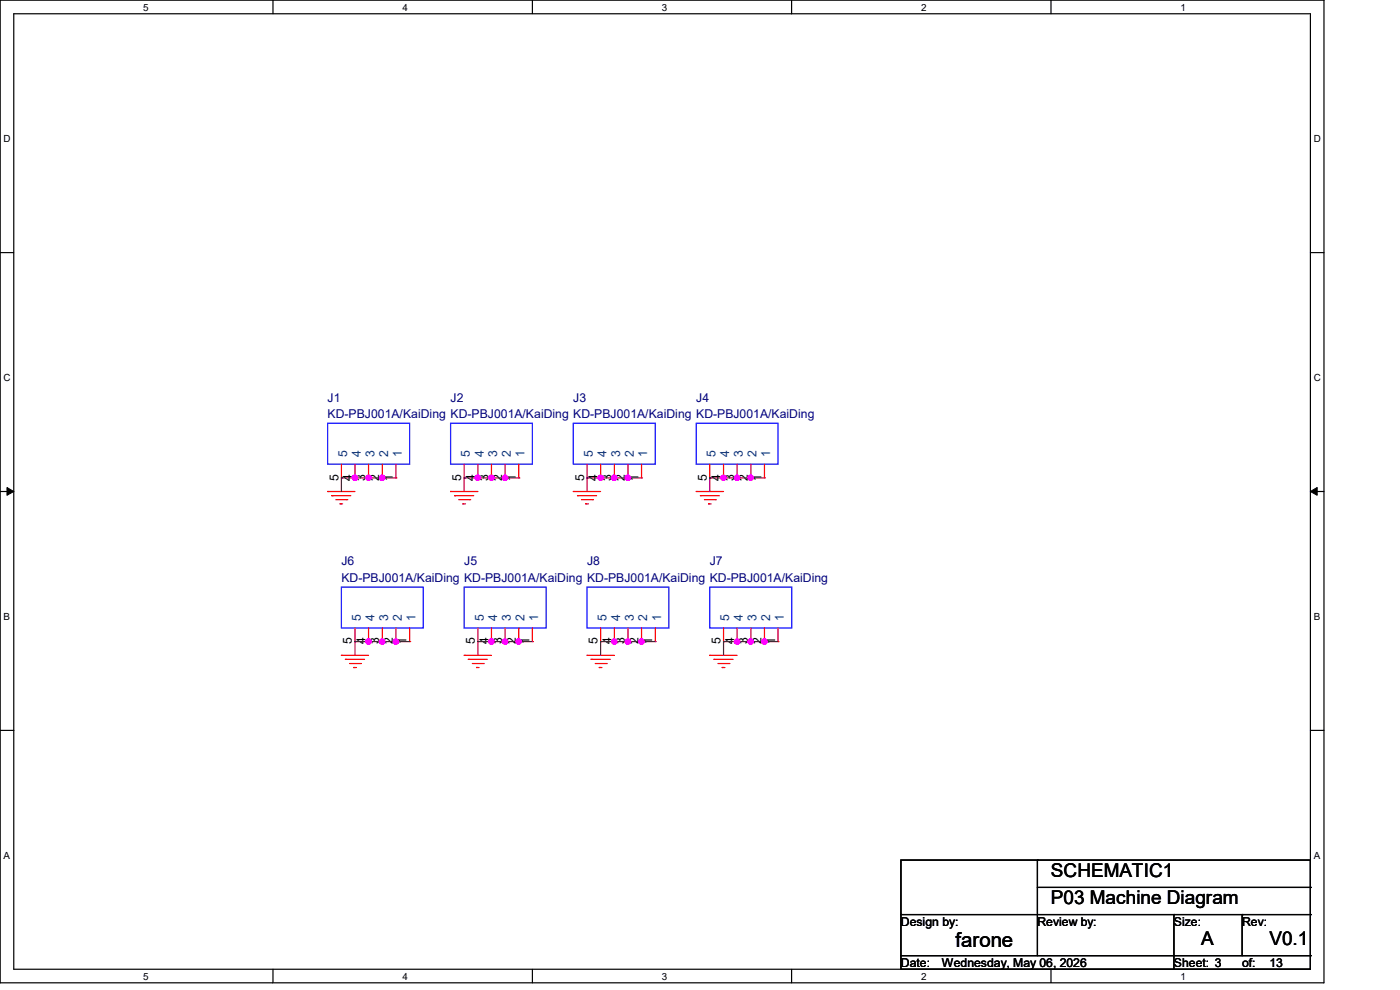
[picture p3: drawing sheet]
<svg xmlns="http://www.w3.org/2000/svg" width="297mm" height="210mm" viewBox="0 0 297 210" stroke-linecap="round" stroke-linejoin="round" font-family="sans-serif">
<path d="M0 0h280.9v208.5h-280.9zM2.9 2.9h275.1v202.7h-275.1z" fill="none" stroke="#000" stroke-width=".25"/>
<g fill="#fff">
<path d="M30.4 .3h1.1v2.4h-1.1z"/>
<path d="M30.4 205.9h1.1v2.3h-1.1z"/>
</g>
<path d="M57.9 0v2.9M57.9 205.6v2.9" fill="none" stroke="#000" stroke-width=".25"/>
<g fill="#fff">
<path d="M85.4 .3h1.1v2.4h-1.1z"/>
<path d="M85.4 205.9h1.1v2.3h-1.1z"/>
</g>
<path d="M112.9 0v2.9M112.9 205.6v2.9" fill="none" stroke="#000" stroke-width=".25"/>
<g fill="#fff">
<path d="M140.4 .3h1.2v2.4h-1.2z"/>
<path d="M140.4 205.9h1.2v2.3h-1.2z"/>
</g>
<path d="M167.9 0v2.9M167.9 205.6v2.9" fill="none" stroke="#000" stroke-width=".25"/>
<g fill="#fff">
<path d="M195.4 .3h1.2v2.4h-1.2z"/>
<path d="M195.4 205.9h1.2v2.3h-1.2z"/>
</g>
<path d="M223 0v2.9M223 205.6v2.9" fill="none" stroke="#000" stroke-width=".25"/>
<g fill="#fff">
<path d="M250.4 .3h1.2v2.4h-1.2z"/>
<path d="M250.4 205.9h1.2v2.3h-1.2z"/>
<path d="M.8 28.2h1.4v2.4h-1.4z"/>
<path d="M278.7 28.2h1.5v2.4h-1.5z"/>
<path d="M.8 78.9h1.4v2.3h-1.4z"/>
<path d="M278.7 78.9h1.5v2.3h-1.5z"/>
</g>
<path d="M0 53.6h2.9M278 53.6h2.9" fill="none" stroke="#000" stroke-width=".25"/>
<g fill="#fff">
<path d="M.8 129.6h1.3v2.3h-1.3z"/>
<path d="M278.7 129.6h1.4v2.3h-1.4z"/>
</g>
<path d="M0 104.3h2.9M278 104.3h2.9" fill="none" stroke="#000" stroke-width=".25"/>
<path d="M1.5 103.4l1.4 .9-1.4 .8zM278 104.3l1.4-.9v1.7z" fill="#000" stroke="#000" stroke-width=".21"/>
<g fill="#fff">
<path d="M.8 180.3h1.3v2.3h-1.3z"/>
<path d="M278.7 180.3h1.4v2.3h-1.4z"/>
</g>
<g fill="none" stroke="#000" stroke-width=".25">
<path d="M0 154.9h2.9M278 154.9h2.9M191.1 182.5h86.9v23.1h-86.9zM191.1 194h86.9M220.1 182.5h.1M220.1 188.3h57.9M220.1 182.5v20.2M249 194h.1M249 194v11.6M263.5 194h.1M263.5 194v8.7M278 194h.1"/>
<path d="M278 188.3h.1M191.1 202.7h86.9M278 202.7h.1"/>
</g>
<g fill="none" stroke="#f00" stroke-width=".25">
<path d="M72.4 98.5v2.9M75.3 98.5v2.9M78.2 98.5v2.9M81.1 98.5v2.9M84 98.5v2.9M98.5 98.5v2.9M101.4 98.5v2.9M104.3 98.5v2.9M107.1 98.5v2.9M110.1 98.5v2.9M124.5 98.5v2.9M127.4 98.5v2.9"/>
<path d="M130.3 98.5v2.9M133.2 98.5v2.9M136.1 98.5v2.9M150.6 98.5v2.9M153.5 98.5v2.9M156.4 98.5v2.9M159.3 98.5v2.9M162.2 98.5v2.9M69.5 104.3h.1M69.5 104.3h5.8M70.4 105.2h.1M70.4 105.2h4"/>
<path d="M71.2 106h2.4M72.1 106.9h.1M72.1 106.9h.6M72.4 101.4h.1M73.6 106h.1M75.3 101.4h.1M78.2 101.4h.1M81.1 101.4h.1M84 101.4h.1M95.6 104.3h.1M95.6 104.3h5.8M96.4 105.2h.1"/>
<path d="M96.4 105.2h4.1M97.3 106h2.4M98.2 106.9h.1M98.2 106.9h.6M98.5 101.4h.1M99.7 106h.1M101.4 101.4h.1M104.3 101.4h.1M107.1 101.4h.1M110.1 101.4h.1M121.6 104.3h.1M121.6 104.3h5.8"/>
<path d="M122.5 105.2h.1M122.5 105.2h4.1M123.4 106h2.3M124.2 106.9h.1M124.2 106.9h.6M124.5 101.4h.1M125.7 106h.1M127.4 101.4h.1M130.3 101.4h.1M133.2 101.4h.1M136.1 101.4h.1M147.7 104.3h.1"/>
<path d="M147.7 104.3h5.8M148.6 105.2h.1M148.6 105.2h4M149.4 106h2.4M150.3 106.9h.1M150.3 106.9h.6M150.6 101.4h.1M151.8 106h.1M153.5 101.4h.1M156.4 101.4h.1M159.3 101.4h.1M162.2 101.4h.1"/>
<path d="M72.4 139h.1M72.4 139h5.8M73.3 139.9h.1M73.3 139.9h4M75.3 136.1h.1M75.3 133.2v2.9M78.2 136.1h.1M78.2 133.2v2.9M81.1 136.1h.1M81.1 133.2v2.9M84 136.1h.1M84 133.2v2.9"/>
<path d="M86.9 136.1h.1M86.9 133.2v2.9M98.5 139h.1M98.5 139h5.8M99.4 139.9h.1M99.4 139.9h4M101.4 136.1h.1M101.4 133.2v2.9M104.3 136.1h.1M104.3 133.2v2.9M107.1 136.1h.1M107.1 133.2v2.9"/>
<path d="M110.1 136.1h.1M110.1 133.2v2.9M112.9 136.1h.1M112.9 133.2v2.9M124.5 139h.1M124.5 139h5.8M125.4 139.9h.1M125.4 139.9h4.1M127.4 136.1h.1M127.4 133.2v2.9M130.3 136.1h.1M130.3 133.2v2.9"/>
<path d="M133.2 136.1h.1M133.2 133.2v2.9M136.1 136.1h.1M136.1 133.2v2.9M139 136.1h.1M139 133.2v2.9M150.6 139h.1M150.6 139h5.8M151.5 139.9h.1M151.5 139.9h4M153.5 136.1h.1M153.5 133.2v2.9"/>
<path d="M156.4 136.1h.1M156.4 133.2v2.9M159.3 136.1h.1M159.3 133.2v2.9M162.2 136.1h.1M162.2 133.2v2.9M165.1 136.1h.1M165.1 133.2v2.9M74.2 140.8h2.3M75 141.6h.1M75 141.6h.6M76.5 140.8h.1"/>
<path d="M100.2 140.8h2.3M101.1 141.6h.1M101.1 141.6h.5M102.5 140.8h.1M126.3 140.8h2.3M127.1 141.6h.1M127.1 141.6h.6M128.6 140.8h.1M152.3 140.8h2.3M153.2 141.6h.1M153.2 141.6h.6M154.6 140.8h.1"/>
</g>
<path d="M69.5 89.8h17.4v8.7h-17.4zM95.6 89.8h17.3v8.7h-17.3zM121.6 89.8h17.4v8.7h-17.4zM147.7 89.8h17.4v8.7h-17.4zM72.4 124.5h17.4v8.7h-17.4zM98.5 124.5h17.4v8.7h-17.4zM124.5 124.5h17.4v8.7h-17.4zM150.6 124.5h17.4v8.7h-17.4z" fill="none" stroke="#00f" stroke-width=".25"/>
<g fill="none" stroke="#800040" stroke-width=".25">
<path d="M72.4 101.4h.1M72.4 101.4v2.9M72.4 101.4h11.6M75.3 101.4h.1M78.2 101.4h.1M81.1 101.4h.1M98.5 101.4h.1M98.5 101.4h11.6M98.5 101.4v2.9M101.4 101.4h.1M104.3 101.4h.1M107.1 101.4h.1"/>
<path d="M124.5 101.4h.1M124.5 101.4h11.6M124.5 101.4v2.9M127.4 101.4h.1M130.3 101.4h.1M133.2 101.4h.1M150.6 101.4h.1M150.6 101.4h11.6M150.6 101.4v2.9M153.5 101.4h.1M156.4 101.4h.1M159.3 101.4h.1"/>
<path d="M75.3 136.1h.1M75.3 136.1v2.9M75.3 136.1h11.6M78.2 136.1h.1M81.1 136.1h.1M84 136.1h.1M101.4 136.1h.1M101.4 136.1h11.5M101.4 136.1v2.9M104.3 136.1h.1M107.1 136.1h.1M110.1 136.1h.1"/>
<path d="M127.4 136.1h.1M127.4 136.1h11.6M127.4 136.1v2.9M130.3 136.1h.1M133.2 136.1h.1M136.1 136.1h.1M153.5 136.1h.1M153.5 136.1h11.6M153.5 136.1v2.9M156.4 136.1h.1M159.3 136.1h.1M162.2 136.1h.1"/>
</g>
<g fill="#f0f" stroke="#f0f" stroke-width=".25">
<circle cx="75.3" cy="101.3" r=".56"/>
<circle cx="78.2" cy="101.3" r=".55"/>
<circle cx="81.1" cy="101.3" r=".55"/>
<circle cx="101.3" cy="101.3" r=".55"/>
<circle cx="104.3" cy="101.3" r=".56"/>
<circle cx="107.1" cy="101.3" r=".55"/>
<circle cx="127.4" cy="101.3" r=".55"/>
<circle cx="130.3" cy="101.3" r=".55"/>
<circle cx="133.2" cy="101.3" r=".56"/>
<circle cx="156.4" cy="101.3" r=".55"/>
<circle cx="153.5" cy="101.3" r=".55"/>
<circle cx="159.3" cy="101.3" r=".55"/>
<circle cx="81.1" cy="136.1" r=".55"/>
<circle cx="78.2" cy="136.1" r=".55"/>
<circle cx="84" cy="136.1" r=".55"/>
<circle cx="104.3" cy="136.1" r=".56"/>
<circle cx="110" cy="136.1" r=".55"/>
<circle cx="107.1" cy="136.1" r=".55"/>
<circle cx="130.3" cy="136.1" r=".55"/>
<circle cx="136.1" cy="136.1" r=".55"/>
<circle cx="133.2" cy="136.1" r=".56"/>
<circle cx="156.4" cy="136.1" r=".55"/>
<circle cx="159.3" cy="136.1" r=".55"/>
<circle cx="162.2" cy="136.1" r=".56"/>
</g>
<text font-size="4.3" x="202.7" y="200.8">farone</text>
<g font-size="4">
<text x="223" y="186.1">SCHEMATIC1</text>
<text x="223" y="191.9">P03 Machine Diagram</text>
<text x="254.8" y="200.5">A</text>
<text x="269.3" y="200.5">V0.1</text>
</g>
<g font-size="2.6" fill="#000080">
<text x="69.5" y="85.2">J1</text>
<text x="69.5" y="88.6">KD-PBJ001A/KaiDing KD-PBJ001A/KaiDing KD-PBJ001A/KaiDing KD-PBJ001A/KaiDing</text>
<text x="95.6" y="85.2">J2</text>
<text x="121.6" y="85.2">J3</text>
<text x="147.7" y="85.2">J4</text>
<text x="72.4" y="119.9">J6</text>
<text x="98.5" y="119.9">J5</text>
<text x="124.5" y="119.9">J8</text>
<text x="150.6" y="119.9">J7</text>
<text x="72.4" y="123.4">KD-PBJ001A/KaiDing KD-PBJ001A/KaiDing KD-PBJ001A/KaiDing KD-PBJ001A/KaiDing</text>
</g>
<g font-size="2.6">
<text x="71.8" y="101.9" transform="rotate(-90 71.8 101.9)">5</text>
<text x="74.7" y="101.9" transform="rotate(-90 74.7 101.9)">4</text>
<text x="77.6" y="101.9" transform="rotate(-90 77.6 101.9)">3</text>
<text x="80.5" y="101.9" transform="rotate(-90 80.5 101.9)">2</text>
<text x="83.4" y="101.9" transform="rotate(-90 83.4 101.9)">1</text>
<text x="97.8" y="101.9" transform="rotate(-90 97.8 101.9)">5</text>
<text x="100.8" y="101.9" transform="rotate(-90 100.8 101.9)">4</text>
<text x="103.6" y="101.9" transform="rotate(-90 103.6 101.9)">3</text>
<text x="106.5" y="101.9" transform="rotate(-90 106.5 101.9)">2</text>
<text x="109.4" y="101.9" transform="rotate(-90 109.4 101.9)">1</text>
<text x="123.9" y="101.9" transform="rotate(-90 123.9 101.9)">5</text>
<text x="126.8" y="101.9" transform="rotate(-90 126.8 101.9)">4</text>
<text x="129.7" y="101.9" transform="rotate(-90 129.7 101.9)">3</text>
<text x="132.6" y="101.9" transform="rotate(-90 132.6 101.9)">2</text>
<text x="135.5" y="101.9" transform="rotate(-90 135.5 101.9)">1</text>
<text x="149.9" y="101.9" transform="rotate(-90 149.9 101.9)">5</text>
<text x="152.9" y="101.9" transform="rotate(-90 152.9 101.9)">4</text>
<text x="155.7" y="101.9" transform="rotate(-90 155.7 101.9)">3</text>
<text x="158.7" y="101.9" transform="rotate(-90 158.7 101.9)">2</text>
<text x="161.5" y="101.9" transform="rotate(-90 161.5 101.9)">1</text>
<text x="74.7" y="136.7" transform="rotate(-90 74.7 136.7)">5</text>
<text x="77.6" y="136.7" transform="rotate(-90 77.6 136.7)">4</text>
<text x="80.5" y="136.7" transform="rotate(-90 80.5 136.7)">3</text>
<text x="83.4" y="136.7" transform="rotate(-90 83.4 136.7)">2</text>
<text x="86.3" y="136.7" transform="rotate(-90 86.3 136.7)">1</text>
<text x="100.8" y="136.7" transform="rotate(-90 100.8 136.7)">5</text>
<text x="103.6" y="136.7" transform="rotate(-90 103.6 136.7)">4</text>
<text x="106.5" y="136.7" transform="rotate(-90 106.5 136.7)">3</text>
<text x="109.4" y="136.7" transform="rotate(-90 109.4 136.7)">2</text>
<text x="112.3" y="136.7" transform="rotate(-90 112.3 136.7)">1</text>
<text x="126.8" y="136.7" transform="rotate(-90 126.8 136.7)">5</text>
<text x="129.7" y="136.7" transform="rotate(-90 129.7 136.7)">4</text>
<text x="132.6" y="136.7" transform="rotate(-90 132.6 136.7)">3</text>
<text x="135.5" y="136.7" transform="rotate(-90 135.5 136.7)">2</text>
<text x="138.4" y="136.7" transform="rotate(-90 138.4 136.7)">1</text>
<text x="152.9" y="136.7" transform="rotate(-90 152.9 136.7)">5</text>
<text x="155.7" y="136.7" transform="rotate(-90 155.7 136.7)">4</text>
<text x="158.7" y="136.7" transform="rotate(-90 158.7 136.7)">3</text>
<text x="161.5" y="136.7" transform="rotate(-90 161.5 136.7)">2</text>
<text x="164.4" y="136.7" transform="rotate(-90 164.4 136.7)">1</text>
<text x="191.1" y="196.3">Design by:</text>
<text x="220.1" y="196.3">Review by:</text>
<text x="249" y="196.3">Size:</text>
<text x="263.5" y="196.3">Rev:</text>
<text x="191.1" y="205.1">Date:</text>
<text x="199.8" y="205.1">Wednesday, May 06, 2026</text>
<text x="249" y="205.1">Sheet: 3</text>
<text x="263.5" y="205.1">of:</text>
<text x="269.3" y="205.1">13</text>
</g>
<g font-size="2.6" fill="#004080">
<text x="73.7" y="97" transform="rotate(-90 73.7 97)">5</text>
<text x="76.5" y="97" transform="rotate(-90 76.5 97)">4</text>
<text x="79.4" y="97" transform="rotate(-90 79.4 97)">3</text>
<text x="82.3" y="97" transform="rotate(-90 82.3 97)">2</text>
<text x="85.2" y="97" transform="rotate(-90 85.2 97)">1</text>
<text x="99.7" y="97" transform="rotate(-90 99.7 97)">5</text>
<text x="102.6" y="97" transform="rotate(-90 102.6 97)">4</text>
<text x="105.5" y="97" transform="rotate(-90 105.5 97)">3</text>
<text x="108.4" y="97" transform="rotate(-90 108.4 97)">2</text>
<text x="111.3" y="97" transform="rotate(-90 111.3 97)">1</text>
<text x="125.8" y="97" transform="rotate(-90 125.8 97)">5</text>
<text x="128.6" y="97" transform="rotate(-90 128.6 97)">4</text>
<text x="131.6" y="97" transform="rotate(-90 131.6 97)">3</text>
<text x="134.4" y="97" transform="rotate(-90 134.4 97)">2</text>
<text x="137.3" y="97" transform="rotate(-90 137.3 97)">1</text>
<text x="151.8" y="97" transform="rotate(-90 151.8 97)">5</text>
<text x="154.7" y="97" transform="rotate(-90 154.7 97)">4</text>
<text x="157.6" y="97" transform="rotate(-90 157.6 97)">3</text>
<text x="160.5" y="97" transform="rotate(-90 160.5 97)">2</text>
<text x="163.4" y="97" transform="rotate(-90 163.4 97)">1</text>
<text x="76.5" y="131.8" transform="rotate(-90 76.5 131.8)">5</text>
<text x="79.4" y="131.8" transform="rotate(-90 79.4 131.8)">4</text>
<text x="82.3" y="131.8" transform="rotate(-90 82.3 131.8)">3</text>
<text x="85.2" y="131.8" transform="rotate(-90 85.2 131.8)">2</text>
<text x="88.1" y="131.8" transform="rotate(-90 88.1 131.8)">1</text>
<text x="102.6" y="131.8" transform="rotate(-90 102.6 131.8)">5</text>
<text x="105.5" y="131.8" transform="rotate(-90 105.5 131.8)">4</text>
<text x="108.4" y="131.8" transform="rotate(-90 108.4 131.8)">3</text>
<text x="111.3" y="131.8" transform="rotate(-90 111.3 131.8)">2</text>
<text x="114.2" y="131.8" transform="rotate(-90 114.2 131.8)">1</text>
<text x="128.6" y="131.8" transform="rotate(-90 128.6 131.8)">5</text>
<text x="131.6" y="131.8" transform="rotate(-90 131.6 131.8)">4</text>
<text x="134.4" y="131.8" transform="rotate(-90 134.4 131.8)">3</text>
<text x="137.3" y="131.8" transform="rotate(-90 137.3 131.8)">2</text>
<text x="140.2" y="131.8" transform="rotate(-90 140.2 131.8)">1</text>
<text x="154.7" y="131.8" transform="rotate(-90 154.7 131.8)">5</text>
<text x="157.6" y="131.8" transform="rotate(-90 157.6 131.8)">4</text>
<text x="160.5" y="131.8" transform="rotate(-90 160.5 131.8)">3</text>
<text x="163.4" y="131.8" transform="rotate(-90 163.4 131.8)">2</text>
<text x="166.3" y="131.8" transform="rotate(-90 166.3 131.8)">1</text>
</g>
<g font-size="2.1">
<text x="30.4" y="2.2">5</text>
<text x="85.4" y="2.2">4</text>
<text x="140.4" y="2.2">3</text>
<text x="195.4" y="2.2">2</text>
<text x="250.4" y="2.2">1</text>
<text x=".8" y="30.1">D</text>
<text x="278.7" y="30.1">D</text>
<text x=".8" y="80.8">C</text>
<text x="278.7" y="80.8">C</text>
<text x=".8" y="131.5">B</text>
<text x="278.7" y="131.5">B</text>
<text x=".8" y="182.2">A</text>
<text x="278.7" y="182.2">A</text>
<text x="30.4" y="207.8">5</text>
<text x="85.4" y="207.8">4</text>
<text x="140.4" y="207.8">3</text>
<text x="195.4" y="207.8">2</text>
<text x="250.4" y="207.8">1</text>
</g>
</svg>
